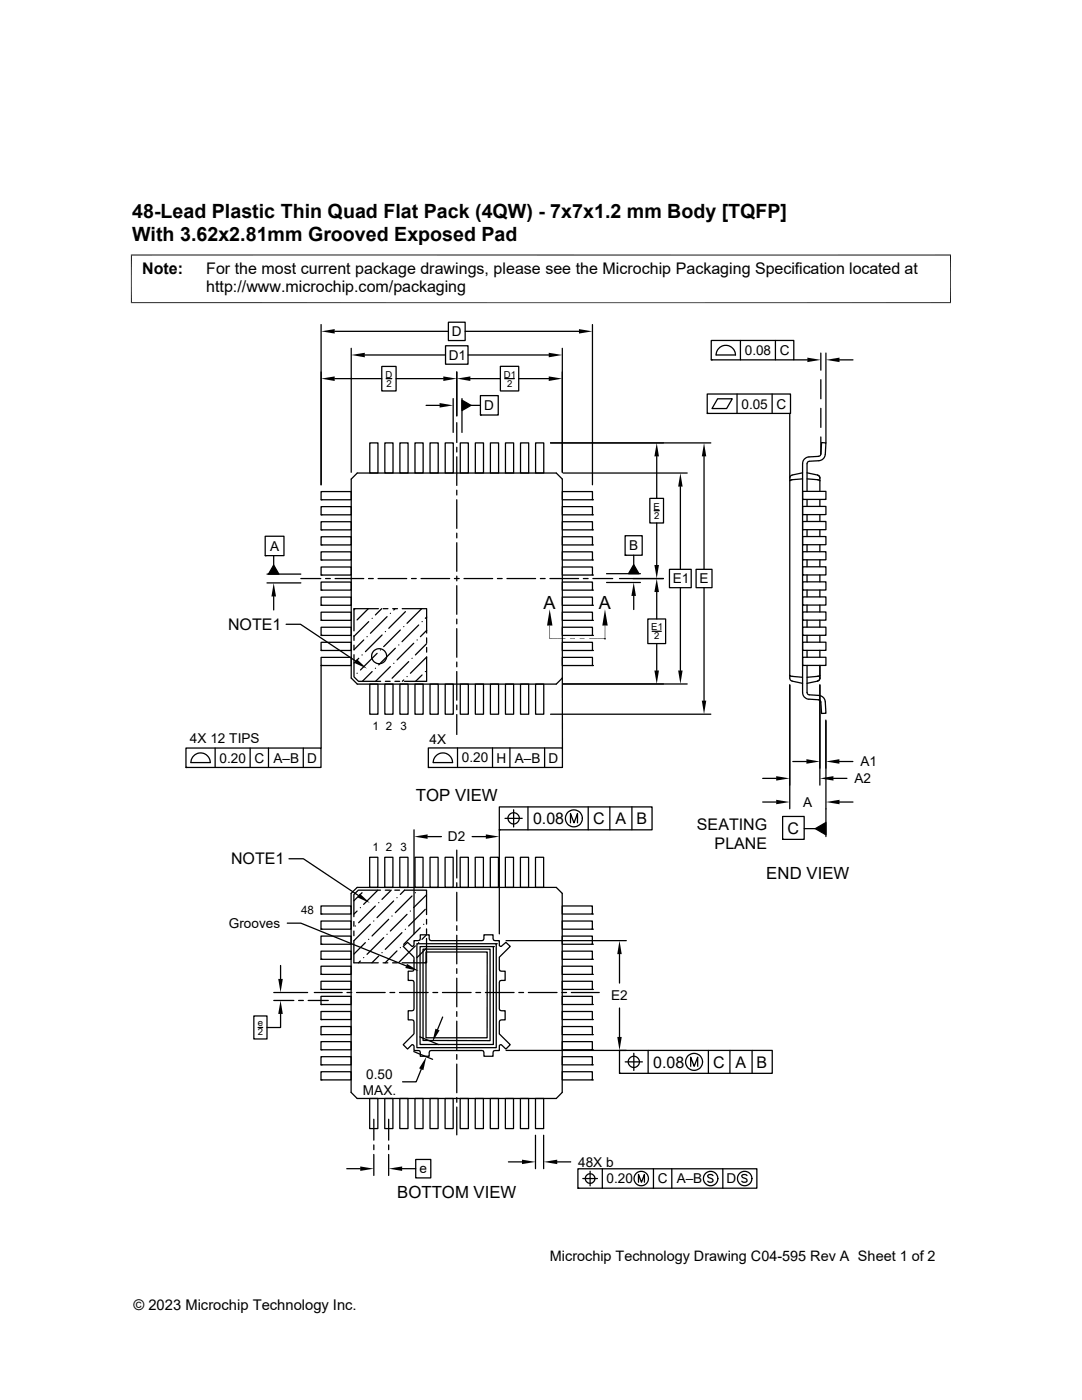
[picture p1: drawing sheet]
<svg xmlns="http://www.w3.org/2000/svg" width="216mm" height="279mm" viewBox="0 0 216 279" stroke-linecap="round" stroke-linejoin="round" font-family="sans-serif">
<g fill="none" stroke="#000" stroke-width=".25">
<path d="M64.1 64.8v32M66.8 66.1h22.7M66.8 75.6h9.4M70.1 69.5v24.8M72.8 70.8h16.1M76.2 73.1h2.8v4.9h-2.8zM77 75.6h1.2M79 75.6h9.5M88.9 69h4.5v3.7h-4.5zM89.5 64.3h3.3v3.7h-3.3zM90.4 79.5v6.8M91.1 74.2v8.8"/>
<path d="M92.2 79.9l1.8 1-1.8 1zM92.2 79.5v6.8M92.8 66.1h22.7M93.4 70.8h16.1M93.9 75.6h5.9M95.9 79h3.5v3.8h-3.5zM99.8 73.1h3.7v4.9h-3.7zM100.7 75.6h1.9M103.5 75.6h6M112.2 69.5v24.8M118.2 64.8v32M141.1 78.6h16.6v3.9h-16.6z"/>
<path d="M141.9 67.9h16.5v3.9h-16.5zM141.9 71.8h.1M142.9 70.8h3.8a1.93 1.93 0 0 0-1.9-1.9 1.93 1.93 0 0 0-1.9 1.9M143.2 79.6h2.9l-1.1 1.9h-2.9zM147.1 78.6v3.9M147.7 67.9v3.9M154.1 78.6v3.9M154.7 67.9v3.9M158.4 71.8h2.7M163.8 70.5v3.4M163.8 75.8v3.8M164.8 70.5v17.9"/>
<path d="M167.5 71.8h2.7M64.1 98.1h6v1.6h-6zM64.1 99.7h.1M71.3 94.4h39.7l1.2 1.2v39.7l-1.2 1.2h-39.7l-1.2-1.2v-39.7zM73.8 88.4h1.6v6h-1.6zM76.8 88.4h1.6v6h-1.6zM79.8 88.4h1.6v6h-1.6zM82.8 88.4h1.6v6h-1.6zM85 80.9h2.7M85.8 88.4h1.6v6h-1.6zM88.8 88.4h1.6v6h-1.6zM91.1 84.3v4"/>
<path d="M91.1 89.3v.9M91.1 91.2v5.7M91.1 97.8v1M91.1 99.7v5.8M91.8 88.4h1.7v6h-1.7zM94 80.9h1.9M94.8 88.4h1.7v6h-1.7zM95.9 82.8h.1M97.9 88.4h1.6v6h-1.6zM100.9 88.4h1.6v6h-1.6zM103.9 88.4h1.6v6h-1.6zM106.9 88.4h1.6v6h-1.6z"/>
<path d="M109.9 88.4h31.9M112.2 98.1h6v1.6h-6zM112.4 94.4h24.7M118.2 99.7h.1M129.7 99.5h2.7v4.9h-2.7zM131 91.1v8.4M135.8 97.1v16.5M140.5 91.1v22.5M141.1 82.5h.1M157.6 82.5v52.8l.3 .6 2.2 .5M157.6 95.9v.1M157.8 95.8l-.2 .1"/>
<path d="M160.1 95.6l-2.3 .2M160.1 98.1h4.7v1.6h-4.7zM160.1 99.7h.1M160.1 94.4l-2.2 .5-.3 .5M161 94.4l2.5 .6 .1 .4v2.7M161 99.7v1.4M161 95.6l2.4 .2M161.5 92.1l-.3 .1-.2 .3v5.6M163.3 91.1l-1.9 .1a1.34 1.34 0 0 0-1.3 1.3v45.7a1.35 1.35 0 0 0 1.3 1.4M163.4 95.8l.2 .2M163.6 99.7v1.4M163.8 90.6l-.1 .3-.4 .2"/>
<path d="M163.8 90.6l.1-2.3 .9 .1-.1 2.3a1.39 1.39 0 0 1-1.3 1.2l-1.9 .2M163.8 81.5v3.8M163.8 87.2v3.4M52.9 107h3.8v3.9h-3.8zM52.9 110.9h.1M53.3 114.6h6.7M53.3 116.3h6.7M54.6 112.8l1 1.8h-2zM54.6 110.9v1.9M54.6 119v2.7M60 115.5h4M64.1 119.2h6v1.6h-6z"/>
<path d="M64.1 116.2h6v1.6h-6zM64.1 117.8h.1M64.1 113.2h6v1.6h-6zM64.1 114.8h.1M64.1 110.1h6v1.7h-6zM64.1 111.8h.1M64.1 107.1h6v1.7h-6zM64.1 108.8h.1M64.1 104.1h6v1.6h-6zM64.1 105.7h.1M64.1 101.1h6v1.6h-6zM64.1 102.7h.1"/>
<path d="M65 115.5h.9M66.9 115.5h5.7M73.5 115.5h1M75.4 115.5h5.8M82.1 115.5h1M84 115.5h5.7M90.7 115.5h.9M91.1 106.4v1M91.1 108.3v5.7M91.1 115v.9M91.1 116.9v5.7M92.6 115.5h5.7"/>
<path d="M99.3 115.5h.9M101.2 115.5h5.7M107.8 115.5h1M109.7 115.5h5.7M112.2 119.2h6v1.6h-6zM112.2 116.2h6v1.6h-6zM112.2 113.2h6v1.6h-6zM112.2 110.1h6v1.7h-6zM112.2 107.1h6v1.7h-6zM112.2 104.1h6v1.6h-6zM112.2 101.1h6v1.6h-6zM116.4 115.5h.9"/>
<path d="M118.2 117.8h.1M118.2 114.8h.1M118.2 111.8h.1M118.2 108.8h.1M118.2 105.7h.1M118.2 102.7h.1M118.3 115.5h4M121 116.2h6.8M121 114.5h6.8M123.6 115.5h8.8M124.7 106.9h3.4v3.9h-3.4zM124.7 110.8h.1"/>
<path d="M126.4 118.9v2.7M126.4 112.7l1.1 1.8h-2.1zM126.4 110.8v1.9M130.5 101.9h1.1M131 104.4v8.4M131 118.2v5.3M133.6 113.6h4.3v3.7h-4.3zM135.8 117.3v16.5M138.9 113.6h3.2v3.7h-3.2zM140.5 117.3v22.5M160.1 119.1h4.7v1.7h-4.7zM160.1 116.1h4.7v1.7h-4.7z"/>
<path d="M160.1 117.8h.1M160.1 113.1h4.7v1.6h-4.7zM160.1 114.7h.1M160.1 110.1h4.7v1.6h-4.7zM160.1 111.7h.1M160.1 107.1h4.7v1.6h-4.7zM160.1 108.7h.1M160.1 104.1h4.7v1.6h-4.7zM160.1 105.7h.1M160.1 101.1h4.7v1.6h-4.7zM160.1 102.7h.1M161 102.7v1.4"/>
<path d="M161 105.7v1.4M161 108.7v1.4M161 111.7v1.4M161 114.7v1.4M161 117.8v1.3M163.6 102.7v1.4M163.6 105.7v1.4M163.6 108.7v1.4M163.6 111.7v1.4M163.6 114.7v1.4M163.6 117.8v1.3M57.1 124.6h2.9l11 7.3"/>
<path d="M64.1 131.2h6v1.6h-6zM64.1 132.8h.1M64.1 128.2h6v1.6h-6zM64.1 129.8h.1M64.1 125.2h6v1.6h-6zM64.1 126.8h.1M64.1 122.2h6v1.6h-6zM64.1 123.8h.1M64.1 120.8h.1M64.1 132.8v16.5M70.6 130.7v4.4l.9 .9h4.4M70.6 126.9v.9"/>
<path d="M70.6 128.8v.9M70.8 121.5l-.2 .2M71.2 134.4h.1M71.6 131.4l-1 .9M72.2 130.7h.1M72.6 127.7l-2 2M73.2 127.1h.1M73.5 121.5l-2.3 2.2M73.6 124.1l-3 2.9M73.8 136.5h1.6v6h-1.6zM74.3 134l-2 2M74.3 123.4h.1"/>
<path d="M74.9 133.4h.1M75.2 130.4l-3.3 3.3M75.5 121.5h-4.9v4.4M75.9 129.7h.1M76.2 121.5l-1.3 1.2M76.2 126.7l-3.3 3.3M76.5 121.5h.9M76.8 136.5h1.6v6h-1.6zM76.9 136h1M76.9 126h.1M77.2 123.1l-3.3 3.3M77.9 133l-2.9 3"/>
<path d="M77.9 122.4h.1M78.4 121.5h.9M78.6 132.4h.1M78.8 136h1M78.8 121.5l-.2 .2M78.9 129.4l-3.3 3.3M79.6 128.7h.1M79.8 136.5h1.6v6h-1.6zM79.9 125.7l-3.3 3.4M80.3 121.5h4.8v4.8M80.6 135.7l-.3 .3M80.6 125.1h.1"/>
<path d="M80.9 122.1l-3.3 3.3M81.2 135h.1M81.6 132l-3.4 3.4M82.2 131.4h.1M82.5 128.4l-3.3 3.3M82.8 136.5h1.6v6h-1.6zM83.2 127.7h.1M83.5 124.7l-3.3 3.4M84.1 121.5l-2.9 2.9M84.2 134.7l-1.3 1.3M84.2 124.1h.1M84.9 134h.1"/>
<path d="M85.1 127.3v.9M85.1 129.2v1M85.1 131.1v4.9h-4.4M85.1 131.1l-3.2 3.3M85.1 128.5l-2.2 2.2M85.1 125.8l-1.2 1.3M85.1 123.1l-.2 .3M85.8 136.5h1.6v6h-1.6zM88.8 136.5h1.6v6h-1.6zM91.1 123.5v1M91.1 125.5v5.7M91.1 132.1v1"/>
<path d="M91.1 134v5.7M91.8 136.5h1.7v6h-1.7zM94.8 136.5h1.7v6h-1.7zM97.9 136.5h1.6v6h-1.6zM100.9 136.5h1.6v6h-1.6zM103.9 136.5h1.6v6h-1.6zM106.9 136.5h1.6v6h-1.6zM112.2 131.2h6v1.6h-6zM112.2 128.2h6v1.6h-6zM112.2 125.2h6v1.6h-6zM112.2 122.2h6v1.6h-6zM112.2 135.3v14"/>
<path d="M118.2 132.8h.1M118.2 129.8h.1M118.2 126.8h.1M118.2 123.8h.1M118.2 120.8h.1M120.7 127.5h.1M129.3 123.5h3.5v4.9h-3.5zM130.1 126h1.9M131 128.4v5.4M137.1 136.5h-24.7M157.6 134.8h.1M157.6 136.7v24.7"/>
<path d="M157.6 134.8l2.5 .4M160.1 131.2h4.7v1.6h-4.7zM160.1 132.8h.1M160.1 128.2h4.7v1.6h-4.7zM160.1 129.8h.1M160.1 125.2h4.7v1.6h-4.7zM160.1 126.8h.1M160.1 122.1h4.7v1.7h-4.7zM160.1 123.8h.1M160.1 120.8h.1M161 132.8l.1 5.6 .4 .3 1.9 .1a1.39 1.39 0 0 1 1.3 1.3l.1 2.2-.9 .1-.2-2.6-2.3-.3M161 120.8v1.3"/>
<path d="M161 123.8v1.4M161 126.8v1.4M161 129.8v1.4M163.6 132.8v2.5l-.1 .4-2.5 .7M163.6 120.8v1.3M163.6 123.8v1.4M163.6 126.8v1.4M163.6 129.8v1.4M163.6 136.7v20M163.6 134.8l-.3 .2-2.3 .2M37.1 149.3h27v3.9h-27zM37.1 153.2h.1"/>
<path d="M38.1 152.2h3.9a1.93 1.93 0 0 0-2-1.9 1.93 1.93 0 0 0-1.9 1.9M42.9 149.3v3.9M49.9 149.3v3.9M53.6 149.3v3.9M60.5 149.3v3.9M85.5 149.3h26.7v3.9h-26.7zM85.5 153.2h.1M90.3 152.2a1.93 1.93 0 0 0-1.9-1.9 1.93 1.93 0 0 0-2 1.9h3.9M91.1 140.7v.9M91.1 142.6v4M91.3 149.3v3.9M98.3 149.3v3.9"/>
<path d="M101.7 149.3v3.9M108.7 149.3v3.9M109.9 142.5h31.9M152.2 155.3h2.7M158.2 152h2.7M164.8 143.7v9.6M164.8 143.9v23.1M166.3 155.3h2.7M167.5 152h2.7M57.7 171.4h2.8l11 7.3M70.1 178.3l1.2-1.2h39.7l1.2 1.2v39.7l-1.2 1.2h-39.7l-1.2-1.2zM72.2 178.2l-1.6 1.6"/>
<path d="M73.8 171.1h1.6v6h-1.6zM75.4 177.7l-2.8 2.8M75.9 177.7h-4.4l-.9 .8v4.4M76.8 171.1h1.6v6h-1.6zM76.9 177.7h.9M78.1 177.7l-1.9 1.8M78.5 179.8l-3.3 3.3M78.8 177.7h.9M79.2 179.2h.1M79.8 171.1h1.6v6h-1.6zM80.7 177.7h4.4v4.8M80.7 177.7l-.8 .8"/>
<path d="M82.2 178.8l-3.3 3.3M82.6 165.6v20.8M82.8 171.1h1.6v6h-1.6zM82.9 178.2h.1M85.1 178.6l-2.6 2.5M85.3 167h2.8M85.8 171.1h1.6v6h-1.6zM88.8 171.1h1.6v6h-1.6zM91.1 169.7v5.5M91.1 176.2v.9M91.1 178.1v5.7M91.8 171.1h1.7v6h-1.7z"/>
<path d="M94.2 167h2.7M94.8 171.1h1.7v6h-1.7zM97.8 171.1h1.7v6h-1.7zM99.6 161h30.5v4.6h-30.5zM99.6 165.6h.1M99.6 165.6v20.8M100.8 163.3h3.4M100.8 171.1h1.7v6h-1.7zM102.5 161.6v3.4M103.8 171.1h1.7v6h-1.7zM105.3 161v4.6M106.8 171.1h1.7v6h-1.7z"/>
<path d="M113.8 164.2v-1.8l.7 1.8 .7-1.8v1.8M117.4 161v4.6M121.7 161v4.6M126.1 161v4.6M152.2 160.1h2.7M156.2 162.9h4.3v4.6h-4.3zM156.2 167.5h.1M160.5 165.4h2.2M162.7 165.4l2.1-1.3v2.5zM167.5 160.1h2.7M54.6 199.7h4M54.6 198.1h6.8"/>
<path d="M56 192.7v2.7M57.3 184.2h2.7l21 8.6M59.6 199.7h.9M61.5 199.7h4M62.7 198.1h5.6M64.1 198.8h6v1.7h-6zM64.1 195.8h6v1.7h-6zM64.1 197.5h.1M64.1 192.8h6v1.7h-6zM64.1 194.5h.1M64.1 189.8h6v1.7h-6zM64.1 191.5h.1"/>
<path d="M64.1 186.8h6v1.6h-6zM64.1 188.4h.1M64.1 183.8h6v1.6h-6zM64.1 185.4h.1M64.1 180.8h6v1.6h-6zM64.1 182.4h.1M69.2 198.1h1M70.6 183.9v.9M70.6 185.8v1M70.6 187.7v4.5h4.9M70.9 184.8h.1M71.1 198.1h5.8"/>
<path d="M71.2 181.8l-.6 .6M71.9 191.8l-.4 .4M71.9 181.1h.1M72.6 191.1h.1M72.9 188.1l-2.3 2.3M73.6 187.5h.1M73.9 184.5l-3.3 3.2M74.6 183.8h.1M74.9 180.8l-3.3 3.4M75.6 190.8l-1.4 1.4M75.6 180.1h.1M76.2 190.1h.1"/>
<path d="M76.4 192.2h1M76.6 187.1l-3.4 3.4M77.2 186.5h.1M77.6 183.5l-3.4 3.3M77.8 198.1h1M78.2 182.8h.1M78.3 192.2h1M79.2 189.8l-2.3 2.4M79.7 198.1h5.7M79.9 189.1h.1M80.2 186.1l-3.3 3.4M80.5 188.9l.8-.8 .9 .8h.2l.2-.3v-.9l1.2-.1 .1-1h1.7v.7l.1 .3 .3 .1h10.2l.3-.1 .1-.3v-.7h1.8l.1 1 1.1 .1v1l.2 .2h.2l.9-.8 .9 .8-2.2 2.1 .1 2.7 1.1 .1v1.9h-1.1l-.1 .3v5.3l.1 .3 .3 .1h.8v1.8h-.8l-.3 .1-.1 .3v2.4l2.2 2.2-.9 .9-.9-.9h-.2l-.2 .2v1h-1.1l-.1 1.1h-1.8v-.8l-.1-.3h-.3h-10.2h-.3l-.1 .3v.8h-1.7l-.1-1.1h-1.2v-.9l-.2-.3h-.2l-.9 .9-.8-.9 2.1-2.3-.1-2.6-1.1-.1v-1.8h.8l.3-.1 .1-.3v-5.3l-.1-.3h-1.1v-1.9l1.1-.1 .1-.3v-2.3z"/>
<path d="M80.9 185.5h.1M81.2 182.5l-3.3 3.3M81.9 181.8h.1M82.5 191.8h.1M82.9 188.8l-3.4 3.3M83.2 188.3h15.8v20.8h-15.8zM83.5 188.1h.1M83.8 188.9h14.6v19.5h-14.6zM83.9 185.1l-3.4 3.4M84.4 189.4h13.4v18.3l-13.4-.1zM84.5 184.5h.1M84.9 181.5l-3.4 3.3"/>
<path d="M85 190h12.2v17.1h-12.2zM85.1 187.3v4.9h-4.9M85.1 183.5v.9M85.1 185.4v.9M85.1 191.9l-.3 .3M85.1 189.2l-1.9 1.9M85.1 186.5l-.9 1M86.4 198.1h.9M88.3 198.1h5.7M91.1 184.7v1M91.1 186.6v5.8M91.1 193.3v1"/>
<path d="M91.1 195.2v5.7M95 198.1h.9M96.9 198.1h5.7M98.4 188.9h.1M99 188.3h.1M101 187.7h24M103.5 198.1h1M105.4 198.1h5.7M112.1 198.1h1M112.2 198.8h6v1.7h-6zM112.2 195.8h6v1.7h-6zM112.2 192.8h6v1.7h-6z"/>
<path d="M112.2 189.8h6v1.7h-6zM112.2 186.8h6v1.6h-6zM112.2 183.8h6v1.6h-6zM112.2 180.8h6v1.6h-6zM114 198.1h5.6M118.2 197.5h.1M118.2 194.5h.1M118.2 191.5h.1M118.2 188.4h.1M118.2 185.4h.1M118.2 182.4h.1M123.6 190.4v5.8"/>
<path d="M50.7 202.8h2.6v4.5h-2.6zM51.5 205.1h.9M56 202.4v2.7h-2.7M64.1 213.9h6v1.6h-6zM64.1 215.5h.1M64.1 210.9h6v1.6h-6zM64.1 212.5h.1M64.1 207.9h6v1.6h-6zM64.1 209.5h.1M64.1 204.9h6v1.6h-6zM64.1 206.5h.1M64.1 201.9h6v1.6h-6z"/>
<path d="M64.1 203.5h.1M64.1 200.5h.1M73.8 219.2h1.6v6h-1.6zM76.8 219.2h1.6v6h-1.6zM79.8 219.2h1.6v6h-1.6zM82.6 209.9l3.7 1.5M82.8 219.2h1.6v6h-1.6zM83.8 206.9l3.7 1.6M84.1 213.4l-1.1 2.5h-2.7M85.8 219.2h1.6v6h-1.6zM88.3 203l-1 2.5M88.8 219.2h1.6v6h-1.6z"/>
<path d="M91.1 201.9v.9M91.1 203.8v5.7M91.1 210.5v.9M91.1 212.4v5.7M91.1 219v1M91.8 219.2h1.7v6h-1.7zM94.8 219.2h1.7v6h-1.7zM97.8 219.2h1.7v6h-1.7zM100.8 219.2h1.7v6h-1.7zM101 209.6h24M103.8 219.2h1.7v6h-1.7zM106.8 219.2h1.7v6h-1.7z"/>
<path d="M112.2 213.9h6v1.6h-6zM112.2 210.9h6v1.6h-6zM112.2 207.9h6v1.6h-6zM112.2 204.9h6v1.6h-6zM112.2 201.9h6v1.6h-6zM118.2 215.5h.1M118.2 212.5h.1M118.2 209.5h.1M118.2 206.5h.1M118.2 203.5h.1M118.2 200.5h.1M123.6 209.6h30.5v4.6h-30.5z"/>
<path d="M123.6 214.2h.1M123.6 201.2v5.7M124.8 211.9h3.4M126.5 210.2v3.4M129.3 209.6v4.6M137.8 212.8v-1.8l.7 1.8 .7-1.8v1.8M141.4 209.6v4.6M145.6 209.6v4.6M150.1 209.6v4.6M69.2 233.2h2.7M74.6 223.4v4.1M74.6 228.5v.9"/>
<path d="M74.6 230.4v4.2M77.6 223.4v4.1M77.6 228.5v.9M77.6 230.4v4.2M80.2 233.2h2.8M83 231.4h3v3.7h-3zM91.1 220.9v5.6M101.5 231.9h2.7M106.8 226.6v6.6M108.5 226.6v6.6M111.2 231.9h2.7M115.3 233.3h35.7v3.8h-35.7z"/>
<path d="M115.3 237.1h.1M116.3 235.2h2.9M117.8 233.7v3M120.2 233.3v3.8M127.4 235.9v-1.5l.6 1.5 .6-1.5v1.5M130.4 233.3v3.8M134 233.3v3.8M142.3 234.6a.6 .6 0 0 0-1.1 .2l.2 .2 .8 .4 .1 .3a.7 .7 0 0 1-1.1 0M144.2 233.3v3.8M149.1 234.6a.6 .6 0 0 0-1.1 .2l.2 .2 .8 .4 .1 .3a.7 .7 0 0 1-1.1 0"/>
<circle cx="75.7" cy="131" r="1.49"/>
<circle cx="102.5" cy="163.3" r="1.13"/>
<circle cx="114.5" cy="163.3" r="1.69"/>
<circle cx="126.5" cy="211.9" r="1.12"/>
<circle cx="138.5" cy="211.9" r="1.69"/>
<circle cx="117.7" cy="235.2" r=".96"/>
<circle cx="128" cy="235.2" r="1.44"/>
<circle cx="141.8" cy="235.2" r="1.44"/>
<circle cx="148.6" cy="235.2" r="1.44"/>
</g>
<g fill="#000">
<path d="M64.1 66.1l2.7-.4v.9zM64.1 75.6l2.7-.5v.9zM70.1 70.8l2.7-.4v.9zM88.5 75.1l2.6 .5-2.6 .4zM91.1 75.6l2.8-.5v.9zM109.5 70.4l2.7 .4-2.7 .5zM109.5 75.1l2.7 .5-2.7 .4zM115.5 65.7l2.7 .4-2.7 .5zM161.1 71.4l2.7 .4-2.7 .5zM164.8 71.8l2.7-.4v.9zM87.7 80.4l2.7 .5-2.7 .4zM92.2 79.9l1.8 1-1.8 1z"/>
<path d="M131 88.4l.5 2.7h-.9zM135.8 94.4l.4 2.7h-.9zM140.5 88.4l.4 2.7h-.9zM54.6 116.3l.5 2.7h-.9zM54.6 112.8l1 1.8h-2zM126.4 116.2l.5 2.7h-.9zM126.4 112.7l1.1 1.8h-2.1zM130.6 112.8h.9l-.5 2.7zM131 115.5l.5 2.7h-.9zM71.2 131.6l2 1.8-2.5-1.1zM109.7 121.6l.5 3.2h-1zM113.8 127.4h.9l-.9 .1z"/>
<path d="M113.8 127.5l.9-.1v.1zM115.7 127.4h.9l-.9 .1zM115.7 127.5l.9-.1v.1zM120.7 121.6l.6 3.2h-1.1zM130.6 133.8h.9l-.5 2.7zM135.3 133.8h.9l-.4 2.7zM140 139.8h.9l-.4 2.7zM154.9 159.6l2.7 .5-2.7 .4zM154.9 154.9l2.7 .4-2.7 .5zM160.9 151.5l2.7 .5-2.7 .4zM163.6 155.3l2.7-.4v.9zM164.8 152l2.7-.5v.9z"/>
<path d="M164.8 160.1l2.7-.5v.9zM71.8 178.4l2 1.8-2.5-1.1zM82.6 167l2.7-.5v.9zM96.9 166.5l2.7 .5-2.7 .4zM162.7 165.4l2.1-1.3v2.5zM55.5 195.4h.9l-.4 2.7zM81.2 192.4l2.3 1.4-2.6-.6zM123.6 187.7l.5 2.7h-.9zM56 199.7l.4 2.7h-.9zM85.1 210.9l-.6 2.7-.9-.4zM86.9 205.3l.8 .3-1.4 2.4zM123.2 206.9h.9l-.5 2.7z"/>
<path d="M71.9 232.8l2.7 .4-2.7 .5zM77.6 233.2l2.6-.4v.9zM104.2 231.4l2.6 .5-2.6 .4zM108.5 231.9l2.7-.5v.9z"/>
</g>
<path d="M26.1 50.9h163.7M26.2 50.8v9.7M189.7 50.8v9.7M26.1 60.4h163.7M109.7 127.5h3.1M109.7 124.8v2.7M117.6 127.5h3.1M120.7 124.8v2.7" fill="none" stroke="#000" stroke-width=".2"/>
<g font-size="3.9">
<text x="26.4" y="43.5">48-Lead Plastic Thin Quad Flat Pack (4QW) - 7x7x1.2 mm Body [TQFP]</text>
<text x="26.4" y="48.1">With 3.62x2.81mm Grooved Exposed Pad</text>
</g>
<g font-size="3.6">
<text x="108.5" y="121.6">A</text>
<text x="119.5" y="121.6">A</text>
</g>
<g font-size="3.3">
<text x="83" y="159.9">TOP VIEW</text>
<text x="152.9" y="175.4">END VIEW</text>
<text x="79.2" y="239.2">BOTTOM VIEW</text>
</g>
<g font-size="3.2">
<text x="28.4" y="54.7">Note:</text>
<text x="41.1" y="58.3">http://www.microchip.com/packaging</text>
<text x="41.1" y="54.7">For the most current package drawings, please see the Microchip Packaging Specification located at</text>
<text x="45.5" y="125.7">NOTE1</text>
<text x="106.4" y="164.5">0.08</text>
<text x="118.4" y="164.5">C</text>
<text x="122.8" y="164.5">A</text>
<text x="127" y="164.5">B</text>
<text x="139.1" y="165.6">SEATING</text>
<text x="157.1" y="166.4">C</text>
<text x="46.1" y="172.5">NOTE1</text>
<text x="142.6" y="169.4">PLANE</text>
<text x="130.3" y="213.1">0.08</text>
<text x="142.3" y="213.1">C</text>
<text x="146.8" y="213.1">A</text>
<text x="151" y="213.1">B</text>
</g>
<g font-size="2.9">
<text x="109.7" y="251.7">Microchip Technology Drawing C04-595 Rev A Sheet 1 of 2</text>
<text x="26.6" y="261.3">© 2023 Microchip Technology Inc.</text>
</g>
<g font-size="2.7">
<text x="89.6" y="71.8">D1</text>
<text x="90.1" y="67.1">D</text>
<text x="148.6" y="70.8">0.08</text>
<text x="155.6" y="70.8">C</text>
<text x="96.6" y="81.9">D</text>
<text x="147.9" y="81.5">0.05</text>
<text x="154.9" y="81.5">C</text>
<text x="53.9" y="109.9">A</text>
<text x="125.5" y="109.8">B</text>
<text x="134.2" y="116.4">E1</text>
<text x="139.6" y="116.4">E</text>
<text x="37.9" y="148.3">4X 12 TIPS</text>
<text x="85.7" y="148.5">4X</text>
<text x="43.8" y="152.2">0.20</text>
<text x="50.8" y="152.2">C</text>
<text x="54.5" y="152.2">A–B</text>
<text x="61.3" y="152.2">D</text>
<text x="92.2" y="152.2">0.20</text>
<text x="99" y="152.2">H</text>
<text x="102.7" y="152.2">A–B</text>
<text x="109.4" y="152.2">D</text>
<text x="171.7" y="152.9">A1</text>
<text x="160.3" y="161">A</text>
<text x="170.5" y="156.3">A2</text>
<text x="89.4" y="167.9">D2</text>
<text x="45.7" y="185.2">Grooves</text>
<text x="121.9" y="199.6">E2</text>
<text x="73.1" y="215.2">0.50</text>
<text x="72.4" y="218.5">MAX.</text>
<text x="115.4" y="232.8">48X b</text>
<text x="83.7" y="234.2">e</text>
<text x="121" y="236.2">0.20</text>
<text x="131.2" y="236.2">C</text>
<text x="135" y="236.2">A–B</text>
<text x="145" y="236.2">D</text>
</g>
<g font-size="2.3">
<text x="74.3" y="145.8">1 2</text>
<text x="79.9" y="145.8">3</text>
<text x="74.3" y="169.7">1 2</text>
<text x="79.9" y="169.7">3</text>
<text x="60.1" y="182.5">48</text>
</g>
<g font-size="1.9">
<text x="76.9" y="75.4">D</text>
<text x="77.1" y="77.2">2</text>
<text x="100.6" y="75.4">D1</text>
<text x="101.2" y="77.2">2</text>
<text x="130.4" y="101.7">E</text>
<text x="130.5" y="103.5">2</text>
<text x="130" y="125.8">E1</text>
<text x="130.5" y="127.6">2</text>
<text x="51.4" y="204.8">e</text>
<text x="51.5" y="206.7">2</text>
</g>
</svg>
